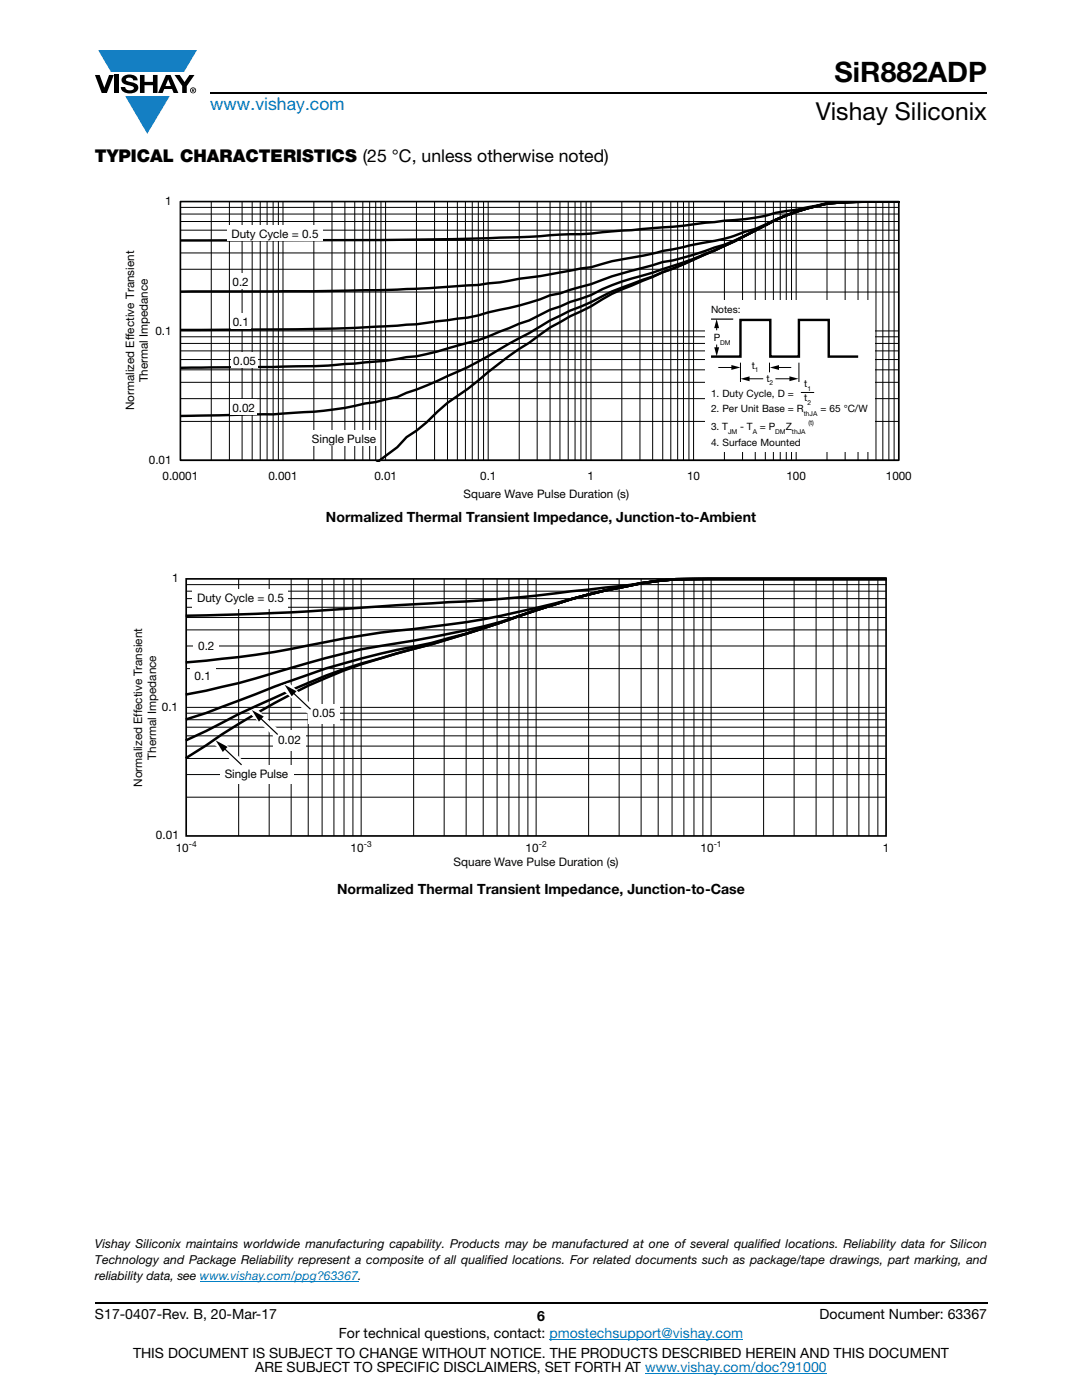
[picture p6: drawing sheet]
<svg xmlns="http://www.w3.org/2000/svg" width="216mm" height="279mm" viewBox="0 0 216 279" stroke-linecap="round" stroke-linejoin="round" font-family="sans-serif">
<g fill="#147fc3">
<path d="M19.6 10h19.7l-2.6 4.3h-1.1h-13.5z"/>
<path d="M25 19.2h8.9l-4.5 7.5z"/>
</g>
<g fill="#000">
<path d="M18.9 15h1l.9 2.5 1-2.5h.9l-1.4 3.6h-1zM22.9 15h.9v3.6h-.9zM24.6 15.3a2.1 2.1 0 0 1 2.8 .3l.1 .4h-.9a.79 .79 0 0 0-.7-.5 .79 .79 0 0 0-.8 .4l.3 .3 1 .2a1.08 1.08 0 0 1 1.2 1 1.08 1.08 0 0 1-1.1 1.2 1.73 1.73 0 0 1-2.4-1.2h.9a.96 .96 0 0 0 .8 .6 .96 .96 0 0 0 .9-.4 1.31 1.31 0 0 0-1.2-.6 1.03 1.03 0 0 1-1.1-.6 1.03 1.03 0 0 1 .2-1.1zM27.9 15h.9v1.3h1.7v-1.3h.9v3.6h-.9v-1.6h-1.7v1.6h-.9zM34.8 15h1.1l.9 1.4 1-1.4h1l-1.5 2.2v1.4h-.9v-1.4z"/>
<path d="M33.6 15.9l.5 1.3h-1.1zM33.1 15l-1.6 3.6h1l.3-.8h1.5l.3 .8h1l-1.6-3.6z"/>
<path d="M38.4 17.8h.2v.2h-.2zM38.3 17.7v.7h.1v-.3l.4 .3-.2-.3 .2-.2-.1-.2z"/>
<path d="M38.1 18a.46 .46 0 0 1 .9 0 .46 .46 0 0 1-.9 0zM37.9 18a.6 .6 0 0 0 1.2 0 .6 .6 0 0 0-1.2 0z"/>
</g>
<path d="M42 18.6h155M18.9 260h178.1" fill="none" stroke="#000" stroke-width=".36"/>
<path d="M39.9 255.7h31.6M109.6 267.3h38.7M128.7 274h36.3" fill="none" stroke="#007ec4" stroke-width=".2"/>
<path d="M24.8 39.1h157.1v60.7h-157.1z" fill="#fff"/>
<g fill="none" stroke="#000" stroke-width=".2">
<path d="M36 58.3h143.3M36 53.7h143.3M36 50.5h143.3M36 48h143.3M36 45.9h143.3M36 44.2h143.3M36 42.7h143.3M36 41.4h143.3M36 40.2h143.3v51.7h-143.3zM42.2 40.2v51.7M45.8 40.2v51.7M48.3 40.2v51.7"/>
<path d="M50.3 40.2v51.7M51.9 40.2v51.7M53.3 40.2v51.7M54.5 40.2v51.7M55.5 40.2v51.7M56.5 40.2v51.7M62.6 40.2v51.7M66.2 40.2v51.7M68.8 40.2v51.7M70.8 40.2v51.7M72.4 40.2v51.7M73.8 40.2v51.7"/>
<path d="M75 40.2v51.7M76 40.2v51.7M76.9 40.2v51.7M83.1 40.2v51.7M86.7 40.2v51.7M89.3 40.2v51.7M91.3 40.2v51.7M92.9 40.2v51.7M94.2 40.2v51.7M95.4 40.2v51.7M96.5 40.2v51.7M97.4 40.2v51.7"/>
<path d="M103.6 40.2v51.7M107.2 40.2v51.7M109.8 40.2v51.7M111.7 40.2v51.7M113.4 40.2v51.7M114.7 40.2v51.7M115.9 40.2v51.7M117 40.2v51.7M117.9 40.2v51.7M124.1 40.2v51.7M127.7 40.2v51.7M130.2 40.2v51.7"/>
<path d="M132.2 40.2v51.7M133.8 40.2v51.7M135.2 40.2v51.7M136.4 40.2v51.7M137.5 40.2v51.7M138.4 40.2v51.7M144.5 40.2v51.7M148.2 40.2v51.7M150.7 40.2v51.7M152.7 40.2v51.7M154.3 40.2v51.7M155.7 40.2v51.7"/>
<path d="M156.9 40.2v51.7M157.9 40.2v51.7M158.9 40.2v51.7M165 40.2v51.7M168.6 40.2v51.7M171.2 40.2v51.7M173.2 40.2v51.7M174.8 40.2v51.7M176.2 40.2v51.7M177.4 40.2v51.7M178.4 40.2v51.7M36 79.6h143.3"/>
<path d="M36 76.3h143.3M36 73.8h143.3M36 71.8h143.3M36 70h143.3M36 68.5h143.3M36 67.2h143.3M36 66h143.3M36 84.1h143.3"/>
</g>
<path d="M36 40.2h143.3v51.7h-143.3z" fill="none" stroke="#000" stroke-width=".32"/>
<path d="M179.3 40.2l-11.3 .2a21.5 21.5 0 0 0-6.8 1.2 44.4 44.4 0 0 0-10.5 4.4 174.5 174.5 0 0 1-18.5 8.3l-3.9 1.7a52.3 52.3 0 0 0-10.4 5.1 55.1 55.1 0 0 0-10.1 5.7l-2.2 1.6a102.6 102.6 0 0 0-12.3 9.2 36.3 36.3 0 0 0-8.2 6.7l-2 1.7-2 1.2-1.8 2.1-4 2.9M179.3 40.2l-8.2 .1a36.6 36.6 0 0 0-13.5 2.4 104.8 104.8 0 0 0-10.7 5.3l-2.3 1.1a197.4 197.4 0 0 1-20.5 8.3l-2 .8a54.2 54.2 0 0 1-8.3 3.8 52.5 52.5 0 0 0-8.2 4.5l-5.9 3.2a69.1 69.1 0 0 1-10.4 5.4 58.4 58.4 0 0 1-8.2 3.3l-1.8 .8-4.3 1-2.2 .3a67.1 67.1 0 0 1-14 1.9l-4.3 .3-18.5 .3M179.3 40.2l-11.3 .2a21.7 21.7 0 0 0-6.8 1.2 44.5 44.5 0 0 0-10.5 4.4 115.1 115.1 0 0 1-22.4 9 41.9 41.9 0 0 0-10.4 3.9l-4.1 1.4-2.1 .9-1.9 .6-4.2 2.2-5.9 2.2a35 35 0 0 1-8.4 2.8l-2 .5a37.2 37.2 0 0 1-8.2 1.8 121.5 121.5 0 0 1-14.3 1.5l-3.1 .2-9.2 .2-18.5 .2M179.3 40.2l-11.3 .2a21.7 21.7 0 0 0-6.8 1.2 46.3 46.3 0 0 0-10.5 4.4 36.3 36.3 0 0 1-8.1 3.4l-1.9 .7a51.2 51.2 0 0 1-8.5 2.2l-3.9 1.2a59.5 59.5 0 0 0-10.4 3.2l-4.1 1.1-2.1 .8-1.9 .3a61.4 61.4 0 0 1-12.4 3.4l-4.1 1.1a179 179 0 0 1-18.3 1.8 802.8 802.8 0 0 1-39 .6M179.3 40.2l-8.2 .1a37 37 0 0 0-11.3 1.6 61.3 61.3 0 0 0-9.1 3.8l-2 .5a42.5 42.5 0 0 1-10.3 2.6l-10.1 2.2a70.1 70.1 0 0 0-10.4 2.3l-2 .3-8.1 1.5-12.4 1.8a631.4 631.4 0 0 1-44.3 1.3h-15.1M179.3 40.2l-8.2 .1a44.1 44.1 0 0 0-12.2 1.6l-4.1 .6a38.2 38.2 0 0 1-10.2 1.5l-10.3 1.3-12.2 .9a71.3 71.3 0 0 1-10.4 .6 589.5 589.5 0 0 1-39.2 1.1l-36.5 .1" fill="none" stroke="#000" stroke-width=".48"/>
<g fill="#fff">
<path d="M45.4 45h19v3h-19z"/>
<path d="M46 54.5h4v3h-4z"/>
<path d="M46.1 62.5h4v3.1h-4z"/>
<path d="M46.1 70.3h5.4v3h-5.4z"/>
<path d="M45.9 79.8h5.4v3h-5.4z"/>
<path d="M61.5 85.9h14.3v3h-14.3z"/>
<path d="M140.7 60h33.7v30.2h-33.7z"/>
</g>
<path d="M143 65.2v.7M143 68.8v.8M143.3 73.3h3M147.8 72.4v3.8M149.2 75.6h3.1M153.5 72.4v1.9M154.7 75.6h3.2M155.1 73.3h2.8M159.4 72.4v3.8M159.8 78.3h2.7" fill="none" stroke="#000" stroke-width=".2"/>
<path d="M141.9 63.7h4.4" fill="none" stroke="#000" stroke-width=".24"/>
<path d="M142.5 69.3h1l-.5 1.8zM143 63.7l.5 1.8h-1zM145.9 72.8l1.9 .5-1.9 .5zM147.8 75.6l1.8-.5v1zM153.6 73.3l1.8-.4v.9zM157.5 75.1l1.8 .5-1.8 .5z" fill="#000"/>
<path d="M141.9 71.2h5.9v-7.4h5.9v7.4h5.7v-7.4h6v7.4h5.8" fill="none" stroke="#000" stroke-width=".48"/>
<path d="M26.4 114.2h151.1v59.2h-151.1z" fill="#fff"/>
<path d="M176.6 115.5h-34.8a63.6 63.6 0 0 0-13.9 .9l-3.4 .5-10.5 1.1a319.5 319.5 0 0 1-27.9 2.4l-10.1 .6a566.7 566.7 0 0 1-38.7 1.9M176.7 115.5h-34.9a62.9 62.9 0 0 0-17.3 1.6 141.6 141.6 0 0 0-24.6 7.1 128.2 128.2 0 0 1-17.4 4.9 163.3 163.3 0 0 0-31.5 9.4l-9.9 3.8-3.8 1.2M176.7 115.5h-34.9a62.9 62.9 0 0 0-17.3 1.6 154.9 154.9 0 0 0-13.6 3.3 184 184 0 0 1-31.8 5.5l-7.1 1-7 1.2a196.7 196.7 0 0 1-27.7 4.1M176.7 115.5h-34.9a62.9 62.9 0 0 0-17.3 1.6 133.4 133.4 0 0 0-21 5.8 112.4 112.4 0 0 1-17.4 4.3l-3.6 .7a162.4 162.4 0 0 0-27.7 6.4 133.4 133.4 0 0 1-17.5 4.3M176.7 115.5h-34.9a62.8 62.8 0 0 0-17.3 1.6 141.5 141.5 0 0 0-24.6 7.1l-13.8 4.4-7 1.8a114.7 114.7 0 0 0-31.5 14.1l-10.3 6.7M176.7 115.5h-34.9a62.9 62.9 0 0 0-17.3 1.6 141.5 141.5 0 0 0-24.6 7.1l-13.8 4.4-7 1.8a140.1 140.1 0 0 0-14.1 4.4l-10.2 4.5a144.6 144.6 0 0 0-13.7 6.6l-3.8 1.8" fill="none" stroke="#000" stroke-width=".5"/>
<path d="M37.2 115.5h139.6v51.3h-139.6z" fill="none" stroke="#000" stroke-width=".34"/>
<g fill="none" stroke="#000" stroke-width=".2">
<path d="M37.2 119.5h139.6M37.2 118h139.6M37.2 116.7h139.6M47.6 115.5v51.3M53.7 115.5v51.3M58.1 115.5v51.3M61.5 115.5v51.3M64.3 115.5v51.3M66.6 115.5v51.3M68.6 115.5v51.3M70.4 115.5v51.3M72.1 115.5v51.3"/>
<path d="M82.5 115.5v51.3M88.6 115.5v51.3M93 115.5v51.3M96.4 115.5v51.3M99.2 115.5v51.3M101.5 115.5v51.3M103.6 115.5v51.3M105.3 115.5v51.3M107 115.5v51.3M117.5 115.5v51.3M123.5 115.5v51.3M127.9 115.5v51.3"/>
<path d="M131.3 115.5v51.3M134.1 115.5v51.3M136.5 115.5v51.3M138.5 115.5v51.3M140.3 115.5v51.3M141.9 115.5v51.3M152.4 115.5v51.3M158.5 115.5v51.3M162.8 115.5v51.3M166.2 115.5v51.3M169 115.5v51.3M171.4 115.5v51.3"/>
<path d="M173.4 115.5v51.3M175.2 115.5v51.3M37.2 133.4h139.6M37.2 128.9h139.6M37.2 125.7h139.6M37.2 123.2h139.6M37.2 121.2h139.6M37.3 141.2h139.4M37.3 159.1h139.4M37.3 154.6h139.4M37.3 151.4h139.4M37.3 148.9h139.4"/>
<path d="M37.3 146.9h139.4M37.3 145.1h139.4M37.3 143.6h139.4M37.3 142.3h139.4"/>
</g>
<g fill="#fff">
<path d="M43.9 152.8h14.6v3.6h-14.6z"/>
<path d="M61.5 140.5h6.2v3.9h-6.2z"/>
<path d="M54.5 145.7h6.5v4h-6.5z"/>
<path d="M42.5 148.3l1.4-.9 5 4.7-1.2 1.2z"/>
</g>
<path d="M44.6 149.2l3.6 3.4" fill="none" stroke="#000" stroke-width=".24"/>
<path d="M43 147.8l2.4 1.3-.9 1z" fill="#000"/>
<path d="M49.7 142.2l1.4-.8 5.1 4.8-1.2 1.1z" fill="#fff"/>
<path d="M51.8 143.2l3.6 3.4" fill="none" stroke="#000" stroke-width=".24"/>
<path d="M50.2 141.7l2.4 1.3-.9 1z" fill="#000"/>
<path d="M55.7 137l2-.7 4.9 4.7-1 1.7z" fill="#fff"/>
<path d="M58.3 138.1l3.7 3.4" fill="none" stroke="#000" stroke-width=".24"/>
<path d="M56.8 136.7l2.4 1.3-1 1z" fill="#000"/>
<g fill="#fff">
<path d="M38.4 117.6h19.1v3.8h-19.1z"/>
<path d="M38.6 127.2h5.1v3.6h-5.1z"/>
<path d="M37.9 133.2h5.1v3.7h-5.1z"/>
</g>
<text font-size="5.6" x="166.5" y="16.4">SiR882ADP</text>
<text font-size="4.9" x="162.8" y="24">Vishay Siliconix</text>
<text font-size="3.5" fill="#007ec4" x="42" y="21.9">www.vishay.com</text>
<text font-size="3.5" x="18.9" y="32.3">TYPICAL CHARACTERISTICS (25 °C, unless otherwise noted)</text>
<g font-size="2.8">
<text x="65" y="104.1">Normalized Thermal Transient Impedance, Junction-to-Ambient</text>
<text x="67.2" y="178.5">Normalized Thermal Transient Impedance, Junction-to-Case</text>
<text x="18.9" y="263.3">S17-0407-Rev. B, 20-Mar-17</text>
<text x="107.2" y="263.6">6</text>
<text x="163.6" y="263.3">Document Number: 63367</text>
<text x="67.6" y="267.1">For technical questions, contact: pmostechsupport@vishay.com</text>
<text x="26.5" y="271">THIS DOCUMENT IS SUBJECT TO CHANGE WITHOUT NOTICE. THE PRODUCTS DESCRIBED HEREIN AND THIS DOCUMENT</text>
<text x="50.9" y="273.8">ARE SUBJECT TO SPECIFIC DISCLAIMERS, SET FORTH AT www.vishay.com/doc?91000</text>
</g>
<g font-size="2.5">
<text x="18.9" y="249.1">Vishay Siliconix maintains worldwide manufacturing capability. Products may be manufactured at one of several qualified locations. Reliability data for Silicon</text>
<text x="18.9" y="252.3">Technology and Package Reliability represent a composite of all qualified locations. For related documents such as package/tape drawings, part marking, and</text>
<text x="18.9" y="255.5">reliability data, see www.vishay.com/ppg?63367.</text>
</g>
<g font-size="2.3">
<text x="32.9" y="41">1</text>
<text x="46.2" y="47.5">Duty Cycle = 0.5</text>
<text x="46.4" y="57">0.2</text>
<text x="46.4" y="65">0.1</text>
<text x="31" y="66.8">0.1</text>
<text x="29.5" y="76.3" transform="rotate(-90 29.5 76.3)">Thermal Impedance</text>
<text x="46.6" y="72.8">0.05</text>
<text x="26.8" y="81.9" transform="rotate(-90 26.8 81.9)">Normalized Effective Transient</text>
<text x="46.4" y="82.3">0.02</text>
<text x="62.2" y="88.4">Single Pul</text>
<text x="72.6" y="88.4">s</text>
<text x="73.8" y="88.4">e</text>
<text x="29.7" y="92.7">0.01</text>
<text x="32.4" y="95.9">0.0001</text>
<text x="53.6" y="95.9">0.001</text>
<text x="74.7" y="95.9">0.01</text>
<text x="95.8" y="95.9">0.1</text>
<text x="117.3" y="95.9">1</text>
<text x="137.1" y="95.9">10</text>
<text x="156.9" y="95.9">100</text>
<text x="176.8" y="95.9">1000</text>
<text x="92.5" y="99.4">Square Wave Pulse Duration (s)</text>
<text x="34.4" y="116.2">1</text>
<text x="39.3" y="120.2">Duty Cycle = 0.5</text>
<text x="39.5" y="129.8">0.2</text>
<text x="38.8" y="135.8">0.1</text>
<text x="32.3" y="141.9">0.1</text>
<text x="62.4" y="143.2">0.05</text>
<text x="55.5" y="148.5">0.02</text>
<text x="44.8" y="155.2">Single Pulse</text>
<text x="31.1" y="167.4">0.01</text>
<text x="35.1" y="170.1">10</text>
<text x="70" y="170.1">10</text>
<text x="104.9" y="170.1">10</text>
<text x="139.8" y="170.1">10</text>
<text x="176.2" y="170.1">1</text>
</g>
<g font-size="2.3" fill="#050504">
<text x="31.2" y="151.6" transform="rotate(-90 31.2 151.6)">Thermal Impedance</text>
<text x="28.3" y="157" transform="rotate(-90 28.3 157)">Normalized Effective Transient</text>
<text x="90.5" y="172.9">Square Wave Pulse Duration (s)</text>
</g>
<g font-size="2">
<text x="141.9" y="62.5">Notes:</text>
<text x="142.4" y="68.1">P</text>
<text x="150" y="73.6">t</text>
<text x="152.9" y="76.2">t</text>
<text x="160.5" y="77.3">t</text>
<text x="141.9" y="79.2">1. Duty Cycle, D =</text>
<text x="141.9" y="82.3">2. Per Unit Ba</text>
<text x="154.5" y="82.3">se = R</text>
<text x="160.5" y="80.1">t</text>
<text x="163.7" y="82.3">= 65 °C/W</text>
<text x="141.9" y="89">4. Surface Mounted</text>
<text x="141.9" y="85.9">3. T</text>
<text x="147.7" y="85.9">- T</text>
<text x="151.6" y="85.9">= P</text>
<text x="156.8" y="85.9">Z</text>
</g>
<g font-size="1.7">
<text x="37.7" y="169.1">-4</text>
<text x="72.6" y="169.1">-3</text>
<text x="107.5" y="169.1">-2</text>
<text x="142.4" y="169.1">-1</text>
</g>
<g font-size="1.3">
<text x="143.7" y="68.8">DM</text>
<text x="150.6" y="74.3">1</text>
<text x="153.6" y="76.8">2</text>
<text x="161.1" y="78">1</text>
<text x="160.4" y="82.9">thJA</text>
<text x="161.1" y="80.8">2</text>
<text x="145.3" y="86.6">JM</text>
<text x="150.2" y="86.6">A</text>
<text x="154.7" y="86.6">DM</text>
<text x="158" y="86.6">thJA</text>
<text x="161.3" y="84.9">(t)</text>
</g>
</svg>
